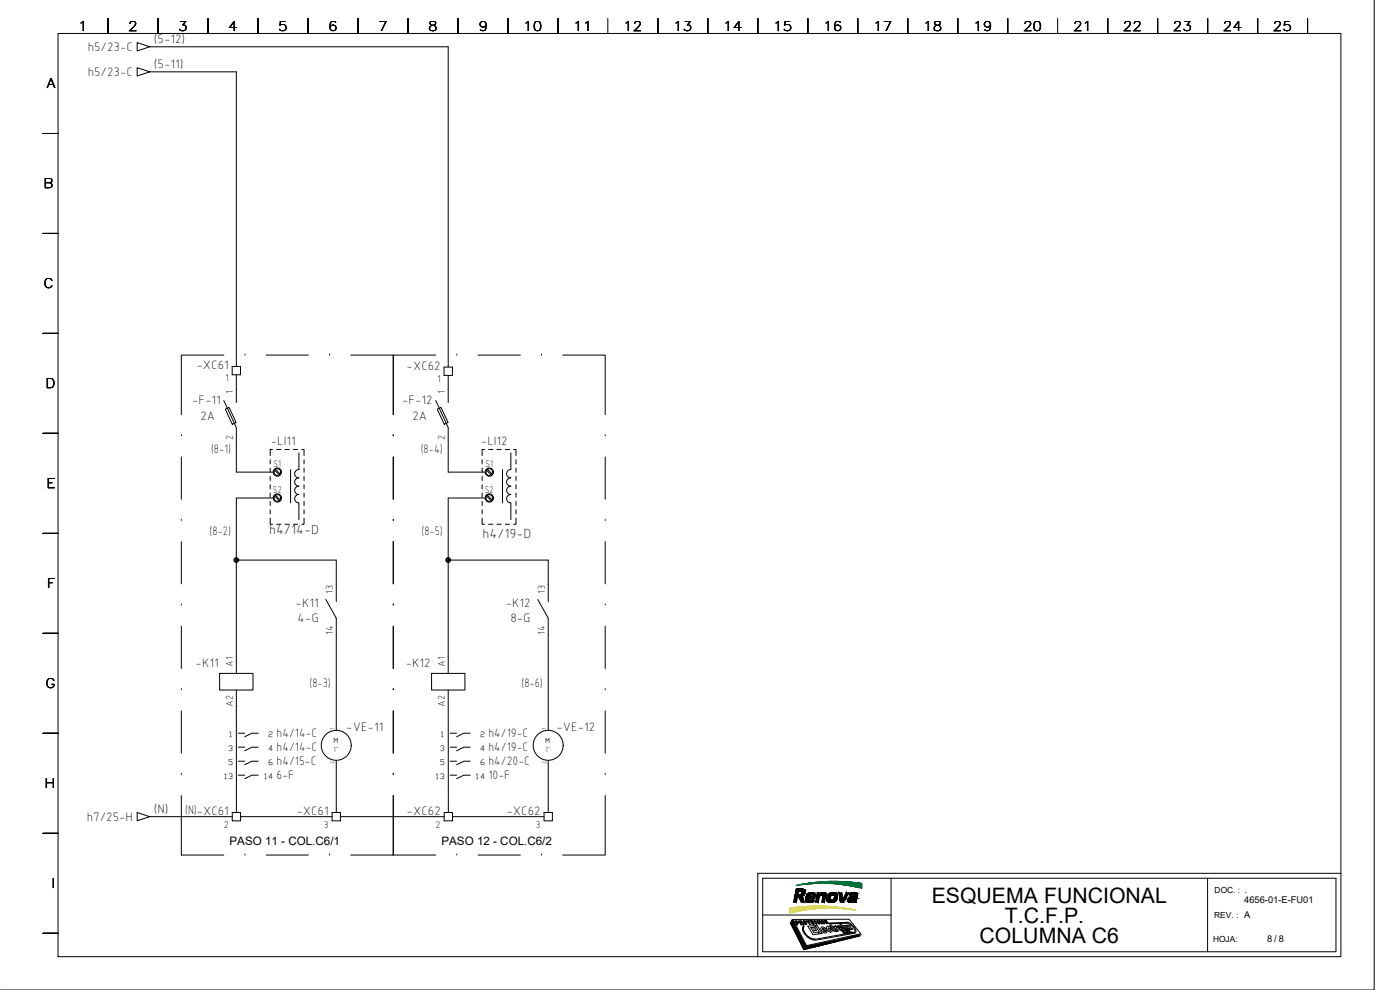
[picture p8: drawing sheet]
<svg xmlns="http://www.w3.org/2000/svg" width="420mm" height="297mm" viewBox="0 0 420 297" stroke-linecap="round" stroke-linejoin="round" font-family="sans-serif">
<g fill="none" stroke="#000" stroke-width=".3">
<path d="M17.4 10h385v277h-385zM32.4 5.6v4.4M41.2 12.8l3.7 1.2-3.7 1.3zM44.9 14h89.6v96.1M47.4 5.6v4.4M62.4 5.6v4.4M77.4 5.6v4.4M92.4 5.6v4.4M107.4 5.6v4.4M122.4 5.6v4.4M137.4 5.6v4.4M152.4 5.6v4.4"/>
<path d="M167.4 5.6v4.4M182.4 5.6v4.4M197.4 5.6v4.4M212.4 5.6v4.4M227.4 5.6v4.4M242.4 5.6v4.4M257.4 5.6v4.4M272.4 5.6v4.4M287.4 5.6v4.4M302.4 5.6v4.4M317.4 5.6v4.4M332.4 5.6v4.4"/>
<path d="M347.4 5.6v4.4M362.4 5.6v4.4M377.4 5.6v4.4M392.4 5.6v4.4M412.4 .1v296.9h-412.2M41.2 20.3l3.7 1.3-3.7 1.2zM44.9 21.6h26v88.3M12.9 40.1h4.5M12.9 70h4.5M12.9 100h4.5M67.2 106.5h-12.8v17.9M69.7 109.9h2.5v2.5h-2.5z"/>
<path d="M70.9 112.4v8.4M73.5 106.5h.1M79.9 106.5h12.7M98.9 106.5h.1M105.3 106.5h12.7v17.9v-17.9h12.8M133.3 110.1h2.5v2.5h-2.5zM134.5 112.6v8.2M137.1 106.5h.1M143.5 106.5h12.7M162.5 106.5h.1M168.9 106.5h12.7v17.9M12.9 130h4.5"/>
<path d="M54.4 130.8h.1M54.4 137.1v12.7M67.2 120.2l3.7 8.1v13.4h11.4M67.6 122.8l1.1-.6 2.2 4.6-1.2 .5zM81.1 138v1.2M81.8 134.9h-.7v1.8M83 134.9h1.3M85.6 134.9h1.2M88.1 134.9h1.2M89.7 135.9v5M90.6 134.9h.6v1.8M91.2 138v1.2"/>
<path d="M118 130.8h.1M118 137.1v12.7M130.8 120.2l3.7 8.1v13.4h11.3M131.2 122.8l1.2-.6 2.1 4.6-1.2 .5zM144.7 138v1.2M145.4 134.9h-.7v1.8M146.6 134.9h1.3M149.1 134.9h1.3M151.7 134.9h1.2M153.3 135.9v5a1.25 1.25 0 0 0-1.3 1.2 1.25 1.25 0 0 0 1.3 1.3 1.26 1.26 0 0 0-1.3 1.2 1.26 1.26 0 0 0 1.3 1.3 1.25 1.25 0 0 0-1.3 1.2 1.25 1.25 0 0 0 1.3 1.3M154.2 134.9h.7v1.8M154.9 138v1.2"/>
<path d="M181.6 130.8h.1M181.6 137.1v12.7M54.4 156.2h.1M81.1 155.5v1.8h.7M81.1 140.4v1.3M81.1 142.9v1.3M81.1 145.4v1.3M81.1 147.9v1.3M81.1 150.4v1.3M81.1 153v1.2M82.3 149.4h-11.4v52.6M82.4 141.1l1.4 1.4"/>
<path d="M82.4 148.9l1.4 1.3M82.7 140.8l1.4 1.4M82.7 148.6l1.4 1.4M83 157.3h1.3M85.6 157.3h1.2M87.2 140.9v10M88.1 157.3h1.2M89.7 140.9a1.25 1.25 0 0 0-1.3 1.2 1.25 1.25 0 0 0 1.3 1.3 1.26 1.26 0 0 0-1.3 1.2 1.26 1.26 0 0 0 1.3 1.3 1.25 1.25 0 0 0-1.3 1.2 1.25 1.25 0 0 0 1.3 1.3M89.7 148.4a1.26 1.26 0 0 0-1.3 1.2 1.26 1.26 0 0 0 1.3 1.3M89.7 150.9v5M91.2 155.5v1.8h-.6M91.2 140.4v1.3"/>
<path d="M91.2 142.9v1.3M91.2 145.4v1.3M91.2 147.9v1.3M91.2 150.4v1.3M91.2 153v1.2M118 156.2h.1M144.7 155.5v1.8h.7M144.7 140.4v1.3M144.7 142.9v1.3M144.7 145.4v1.3M144.7 147.9v1.3M144.7 150.4v1.3"/>
<path d="M144.7 153v1.2M145.8 149.4h-11.3v52.6M146 141.1l1.4 1.4M146 148.9l1.4 1.3M146.3 140.8l1.4 1.4M146.3 148.6l1.4 1.4M146.6 157.3h1.3M149.1 157.3h1.3M150.8 140.9v10M151.7 157.3h1.2M153.3 148.4a1.26 1.26 0 0 0-1.3 1.2 1.26 1.26 0 0 0 1.3 1.3v5M154.9 155.5v1.8h-.7"/>
<path d="M154.9 140.4v1.3M154.9 142.9v1.3M154.9 145.4v1.3M154.9 147.9v1.3M154.9 150.4v1.3M154.9 153v1.2M181.6 156.2h.1M12.9 160h4.5M54.4 162.5v12.7M70.9 168h30v12.5M97.8 179.9l3.1 5.6v33.6M118 162.5v12.7"/>
<path d="M134.5 168h30v12.5M161.4 179.9l3.1 5.6v33.6M181.6 162.5v12.7M12.9 190h4.5M54.4 181.5h.1M54.4 187.9v12.7M118 181.5h.1M118 187.9v12.7M181.6 181.5h.1M181.6 187.9v12.7M54.4 206.9h.1M54.4 213.3v12.7"/>
<path d="M65.9 202h10v5h-10zM70.9 207l.1 36.8M71.5 220h1.9M77.5 220h-1.9l-2.2 1.1M118 206.9h.1M118 213.3v12.7M129.5 202h10v5h-10zM134.5 207l.1 36.8M135.1 220h1.9M141.1 220h-1.9l-2.2 1.1M181.6 206.9h.1M181.6 213.3v12.7"/>
<path d="M12.9 220h4.5M54.4 232.3h.1M54.4 238.7v17.8h12.8M71.5 224.2h1.9M71.5 228.4h1.9M71.5 232.6h1.9M77.5 224.2h-1.9l-2.2 1.1M77.5 228.4h-1.9l-2.2 1.1M77.5 232.6h-1.9l-2.2 1.1M100.9 228.1v15.7M118 232.3h.1M135.1 224.2h1.9"/>
<path d="M135.1 228.4h1.9M135.1 232.6h1.9M141.1 224.2h-1.9l-2.2 1.1M141.1 228.4h-1.9l-2.2 1.1M141.1 232.6h-1.9l-2.2 1M164.5 228.1v15.7M181.6 232.3h.1M181.6 238.7v17.8h-12.7M12.9 250h4.5M41.2 243.8l3.7 1.2-3.7 1.3zM44.9 245h24.8M69.7 243.8h2.5v2.5h-2.5z"/>
<path d="M72.2 245h27.5M73.5 256.5h.1M79.9 256.5h12.7M98.9 256.5h.1M99.7 243.8h2.5v2.5h-2.5zM102.2 245h31.1M105.3 256.5h12.7v-17.8v17.8h12.8M133.3 243.8h2.5v2.5h-2.5zM135.8 245h27.5M137.1 256.5h.1M143.5 256.5h12.7M162.5 256.5h.1"/>
<path d="M163.3 243.8h2.5v2.5h-2.5zM228.9 263.5h172v22.1h-172zM228.9 274.5h38.5M237.7 276l4.1 7.9-.6 .9-3.9-7.8zM238 275.9l16.8-.1 3.5 4.4-16.2 3.5zM238.5 276.3h.7a.42 .42 0 0 1 .4 .2 .42 .42 0 0 1-.1 .5h-.3l.2 .5h-.3zM238.9 276.5h.3l.1 .3h-.2zM240.3 276.4l.1 .1M240.3 276.4h-.3l.2 .4 .3-.1-.1-.2M240.5 277h.2M240.7 277.1l.3 .4h.2l-.2-.4M240.7 276.9l.2 .1"/>
<path d="M240.7 276.9l-.2-.6h-.8l.7 1.2h.2l-.3-.5h.2M241.1 276.3a.79 .79 0 0 1 .8 .3 .79 .79 0 0 1 0 .8l-.6-.4zM241.3 276.5h.1a.45 .45 0 0 1 .4 .2 .45 .45 0 0 1-.1 .5zM241.9 276.3l.7 .3v-.4h.2l.4 1.2h-.3zM242.4 277.9l1.9-.1 .3 .4-1.3 .1 .3 .5 1.2-.1 .2 .5h-1.1l.4 .6 1.2-.1 .4 .5-1.9 .2zM243 276.2h.7l.1 .2h-.4l.2 .3h.3l.2 .1h-.4l.2 .3h.4l.1 .2-.6 .1zM244.7 277.7h.5l1.5 2.4h-.5zM244.8 276.4h-.3l.2 .5 .2 .2 .2-.2M244.9 276.4l-.5-.3a.74 .74 0 0 0 .1 .8 .74 .74 0 0 0 .7 .3v-.3M245.8 276.4l-.4-.3a.69 .69 0 0 0-.1 .8 .69 .69 0 0 0 .6 .4l.2-.1v-.3l-.3 .2-.4-.7h.4M245.9 276.2h.2l.7 1h-.3zM246.5 278.2a1.24 1.24 0 0 1 1.6 .9l-1 .1 .5 .4 .6-.3a.71 .71 0 0 1-.7 .7 .71 .71 0 0 1-.7-.5 .97 .97 0 0 1-.3-1.3z"/>
<path d="M246.6 276.1a.69 .69 0 0 1 .7 .4 .69 .69 0 0 1 0 .7l-.5-.4zM246.8 276.3h.1a.39 .39 0 0 1 .4 .3 .39 .39 0 0 1-.1 .4zM246.9 278.5l.5 .3-.5 .1zM247.4 276.2l.7 .5-.3-.5 .2-.1 .6 1-.8-.5 .4 .5-.2 .1zM248.2 278l.5-.1 .8 .6-.7-.1a.49 .49 0 0 0-.2 .6 .49 .49 0 0 0 .5 .3h.2l-.1-.4h.5a.58 .58 0 0 1-.2 .8 .58 .58 0 0 1-.8-.3l-.3-.2a.87 .87 0 0 1-.2-1.2zM250.6 279.1l.5 .4-.9-.3M250.6 279.1l-.6-1.2-.6-.4-.4 .1 .3 .7h.3l.7 1M250.7 278l-.6-.1 1.1 1.5h.4l-.6-.9 .2-.2M250.7 278l.2-.2 .3 .5M250.7 278h.1M251.2 278.3h.1M251.5 277.8a1.09 1.09 0 0 1 1.3 1.5l-1.1-.6z"/>
<path d="M251.8 278l.7 .4a.31 .31 0 0 1 .1 .5 .31 .31 0 0 1-.5-.2l-.4-.4zM252.1 277.2h.3l1.4 1.9-.3 .1zM252.5 278.5h.1M252.8 279.3h.4l.1 .2h-.3l.4 .1 .3 .6-.4-.1-.2-.2h.3l-.4-.2zM253 279.2h.1M253 277.7h.3l1 1-.7-1 .4-.1 1 1.4-1-.1zM253.7 280l.3 .1zM253.7 279.2a.41 .41 0 0 1 .5 0 .41 .41 0 0 1 .2 .4l.4 .4-.5-.3 .2 .3h-.2zM254.1 277.6h.8l.3 .2v.8l.5-.1 .2 .3-.8 .1-.3-1h-.5zM254.2 279.4l-.1 .2-.2-.3 .3 .1M254.3 276.7l-5.6 .3 .2 .2 5.4-.2a3.3 3.3 0 0 1 2.3 2.6l-11.5 2.1a3.6 3.6 0 0 1-3.9-3.5l.2-.4-.3-.1a3.1 3.1 0 0 0 1.8 3.8 3.2 3.2 0 0 0 2.4 .5l11.2-2a1.11 1.11 0 0 0-.2-1.9l-.8-.8-1.2-.6M254.5 279l1.1 .8-.4 .1z"/>
<path d="M254.7 279.8l.3 .1zM255.5 279.7l.3 .1zM267.4 263.5v22.1M362.4 263.5v22.1M402.4 262h-175v25M12.9 280h4.5M242.1 284l16-3.4-.4 .3-16.2 3.9zM244.5 281.8h.1"/>
<circle cx="83.2" cy="141.6" r="1.24"/>
<circle cx="83.2" cy="149.4" r="1.24"/>
<circle cx="83.2" cy="141.6" r="1.01"/>
<circle cx="83.2" cy="149.4" r="1.01"/>
<circle cx="146.8" cy="141.6" r="1.24"/>
<circle cx="146.8" cy="149.4" r="1.24"/>
<circle cx="146.8" cy="141.6" r="1.01"/>
<circle cx="146.8" cy="149.4" r="1.01"/>
<circle cx="70.9" cy="168" r=".73"/>
<circle cx="70.9" cy="168" r=".46"/>
<circle cx="70.9" cy="168" r=".22"/>
<circle cx="134.5" cy="168" r=".73"/>
<circle cx="134.5" cy="168" r=".46"/>
<circle cx="134.5" cy="168" r=".22"/>
<circle cx="100.9" cy="223.6" r="4.5"/>
<circle cx="164.5" cy="223.6" r="4.5"/>
</g>
<g fill="#000" stroke="#000" stroke-width=".3">
<path d="M237.7 276l.5 1h-.9zM240 268.5h1.2zM240.5 267.5h1.2zM242.2 268.5h.9zM242.5 268.3h2zM242.8 270.8h.3zM243.9 270h.2zM248.4 270.4h2.2zM254.9 270.7h.6zM255.1 268.6h.2zM255.6 267.9h1.3zM255.7 269h1.6z"/>
<path d="M240.8 284h.9l-.5 .8zM242.1 284l-.6 .8zM242.1 284h2.7l-3.2 .8zM256.5 280.9l1.6-.3-.4 .3z"/>
<path d="M237.3 277l4.5 6.9-3.6-6.9zM237.3 277l4.5 6.9h-1.1z"/>
<path d="M238.6 268.5h2.6zM238.6 268.5h2.6z"/>
<path d="M238.5 269.2l.5 1.5 .4-1.5zM238.5 269.2l.5 1.5h-.9z"/>
<path d="M238.9 267.4l.6 1.1 .3-1.1zM238.9 267.4l.6 1.1h-.9z"/>
<path d="M238.5 268.9h2zM238.5 268.9h2z"/>
<path d="M238.5 268.9l2.1 .1zM238.5 268.9l2.1 .1z"/>
<path d="M239 266.7h1.6zM239 266.7h1.6z"/>
<path d="M239 266.7h1.7zM239 266.7h1.7z"/>
<path d="M238.5 269h2.1zM238.5 269h2.1z"/>
<path d="M238.5 268.9h2.1zM238.5 268.9h2z"/>
<path d="M238.5 269l2.2 .1zM238.5 269l2.2 .1z"/>
<path d="M238.5 269.1l2.3 .1zM238.5 269.1l2.3 .1z"/>
<path d="M239 266.7l1.9 .1zM239 266.7l1.9 .1z"/>
<path d="M238.5 268.8h2.3zM238.5 268.8l2.1 .1z"/>
<path d="M238.5 269.2h2.3zM238.5 269.2h2.3z"/>
<path d="M239.6 269.2h1.2zM239.6 269.2h1.2z"/>
<path d="M239.7 269.2h1.1zM239.7 269.2h1.1z"/>
<path d="M239.8 269.2l1 .1zM239.8 269.2l1 .1z"/>
<path d="M239.8 269.3h1.1zM239.8 269.3h1.1z"/>
<path d="M239.9 269.3h1zM239.9 269.3h1z"/>
<path d="M239.9 269.3l1 .1zM239.9 269.3l1 .1z"/>
<path d="M239.9 269.4l1 .1zM239.9 269.4l1 .1z"/>
<path d="M239 266.8h2zM239 266.8h2z"/>
<path d="M238.6 268.8h2.3zM238.6 268.8h2.2z"/>
<path d="M239.9 269.5h1zM239.9 269.5h1z"/>
<path d="M239.9 269.5h1.1zM239.9 269.5h1.1z"/>
<path d="M240 269.5l1 .1zM240 269.5l1 .1z"/>
<path d="M240 269.6l1 .1zM240 269.6l1 .1z"/>
<path d="M238.6 268.7h2.4zM238.6 268.7l2.3 .1z"/>
<path d="M239 266.8h2.1zM239 266.8h2.1z"/>
<path d="M240 269.7l1.4 1-.4-1zM240 269.7l1.4 1h-1z"/>
<path d="M238.6 268.6h2.5zM238.6 268.6l2.4 .1z"/>
<path d="M239 266.8l2.2 .1zM239 266.8l2.2 .1z"/>
<path d="M239 266.9h2.3zM239 266.9h2.3z"/>
<path d="M238.6 268.5h2.6zM238.6 268.5l2.5 .1z"/>
<path d="M240.2 268.5h1.1zM240 268.5h1.2zM239.9 268.5h1.3z"/>
<path d="M240.2 268.4h1.1zM240.2 268.5h1.1z"/>
<path d="M240.3 268.4h1zM240.2 268.4h1.1z"/>
<path d="M239 266.9l2.4 .1zM239 266.9l2.4 .1z"/>
<path d="M240.4 268.3h1zM240.3 268.4h1z"/>
<path d="M240.4 268.3h1zM240.4 268.3h1z"/>
<path d="M239 267h2.5zM239 267h2.5z"/>
<path d="M240.5 268.3h.9zM240.4 268.3h1z"/>
<path d="M240.5 268.2h1zM240.5 268.2l.9 .1z"/>
<path d="M239 267l2.6 .1zM239 267l2.6 .1z"/>
<path d="M240.6 268.1h.9zM240.6 268.1l.9 .1z"/>
<path d="M240.6 268.1h.9zM240.6 268.1h.9z"/>
<path d="M239 267.1l2.6 .1zM239 267.1l2.6 .1z"/>
<path d="M240.6 268h1zM240.6 268l.9 .1z"/>
<path d="M238.9 267.2l2.7 .1zM238.9 267.2l2.7 .1z"/>
<path d="M240.7 267.9l.9 .1zM240.7 267.9l.9 .1z"/>
<path d="M240.7 268h.9zM240.7 268h.9z"/>
<path d="M238.9 267.3l2.8 .1zM238.9 267.3l2.8 .1z"/>
<path d="M240.7 267.8h.9zM240.7 267.8l.9 .1z"/>
<path d="M238.9 267.4h2.8zM238.9 267.4h2.8z"/>
<path d="M240.2 267.4h1.5zM240.2 267.4h1.5z"/>
<path d="M240.3 267.4h1.4zM240.3 267.4h1.4z"/>
<path d="M240.4 267.4l1.3 .1zM240.4 267.4l1.3 .1zM240.5 267.5h1.2z"/>
<path d="M240.5 267.5h1.2zM240.5 267.5h1.2z"/>
<path d="M240.6 267.5l1.1 .1zM240.6 267.5l1.1 .1z"/>
<path d="M240.6 267.6h1.1zM240.6 267.6h1.1z"/>
<path d="M240.6 267.6l1.1 .1zM240.6 267.6l1.1 .1z"/>
<path d="M240.7 267.7h1zM240.7 267.7h1z"/>
<path d="M240.7 267.7h1zM240.7 267.7l.9 .1zM240.7 267.8h.9zM240.7 267.8h.9zM240.7 267.8h.9zM240.7 267.8h.9z"/>
<path d="M241.8 269.6h.8zM241.8 269.6h.8z"/>
<path d="M241.8 269.6l.8 .1zM241.8 269.6l.8 .1z"/>
<path d="M241.8 269.7l.8 .1zM241.8 269.7l.8 .1z"/>
<path d="M241.8 269.8l.9 .1zM241.8 269.8l.9 .1zM241.8 269.9h.9zM241.8 269.9h.9z"/>
<path d="M241.8 269.5h.9zM241.8 269.5l.8 .1z"/>
<path d="M241.8 269.9h.9zM241.8 269.9h.9z"/>
<path d="M241.8 269.9l.9 .1zM241.8 269.9l.9 .1z"/>
<path d="M241.8 270h1zM241.8 270h1z"/>
<path d="M241.8 270l1.1 .1zM241.8 270l1.1 .1z"/>
<path d="M242.8 270.8h.3zM242.8 270.8h.3z"/>
<path d="M242 268.9h.8zM242 268.9l.8 .1z"/>
<path d="M242 268.8h.9zM242 268.8l.8 .1zM242 268.9h.8zM242 268.9h.8z"/>
<path d="M241.8 270.1h1.1zM241.8 270.1h1.1z"/>
<path d="M241.8 270.1h1.2zM241.8 270.1h1.2z"/>
<path d="M242.1 268.7h.9zM242.1 268.7h.9z"/>
<path d="M242.1 268.7h.9zM242.1 268.7l.8 .1zM242 268.8h.9zM242 268.8h.9z"/>
<path d="M241.8 270.1h1.3zM241.8 270.1h1.3z"/>
<path d="M242.2 268.6h.9zM242.2 268.6l.8 .1z"/>
<path d="M242.2 268.5h.9zM242.2 268.5l.9 .1z"/>
<path d="M241.8 270.1l1.4 .1zM241.8 270.1l1.4 .1z"/>
<path d="M242.3 268.5h.9zM242.3 268.5h.8zM242.2 268.5h.9z"/>
<path d="M242.3 268.4h.9zM242.3 268.4l.9 .1z"/>
<path d="M242.7 270.7h.5zM242.7 270.7l.4 .1z"/>
<path d="M242.7 270.7h.6zM242.7 270.7h.5z"/>
<path d="M242.3 268.4h1zM242.3 268.4h.9z"/>
<path d="M242.6 270.7h.8zM242.6 270.7h.7z"/>
<path d="M242.3 268.4h1.1zM242.3 268.4h1.2z"/>
<path d="M242.3 268.4h1.1zM242.3 268.4h1z"/>
<path d="M242.5 270.7h1zM242.5 270.7h.9z"/>
<path d="M242.5 270.7h1zM242.5 270.7h1z"/>
<path d="M243.5 267.8h.2zM243.5 267.8h.2z"/>
<path d="M242.4 270.7h1.2zM242.4 270.7h1.2z"/>
<path d="M242.4 270.7h1.2zM242.4 270.7h1.1z"/>
<path d="M243.7 268.5h.9zM243.7 268.5h.9z"/>
<path d="M243.5 267.8h.3zM243.4 267.8h.4z"/>
<path d="M242.3 270.6h1.5zM242.3 270.6l1.3 .1z"/>
<path d="M243.4 267.8h.5zM243.3 267.8h.6z"/>
<path d="M243.3 267.8l.6 .1zM243.2 267.9h.7z"/>
<path d="M242.2 270.6h1.7zM242.2 270.6h1.6zM242.3 270.6h1.5zM242.3 270.6h1.5z"/>
<path d="M242.2 270.6h1.7zM242.2 270.6h1.7z"/>
<path d="M243.2 267.9h.8zM243.2 267.9h.8z"/>
<path d="M243.2 267.9h.9zM243.1 267.9h1z"/>
<path d="M242.1 270.5l1.9 .1zM242.1 270.5l1.9 .1z"/>
<path d="M242.1 270.6h1.9zM242.1 270.6h1.8z"/>
<path d="M242 270.5h2zM242 270.5h2z"/>
<path d="M242 270.4h2.1zM242 270.4l2 .1z"/>
<path d="M243.1 267.9h1zM243.1 267.9h1z"/>
<path d="M241.9 270.3h2.2zM241.9 270.3l2.2 .1z"/>
<path d="M243.6 270.1h.5zM243.4 270.1h.7z"/>
<path d="M243.4 270.1l.7 .1zM243.3 270.2h.8z"/>
<path d="M241.8 270.2h2.3zM241.8 270.2h2.3z"/>
<path d="M241.9 270.2h2.2zM241.9 270.2l2.2 .1z"/>
<path d="M243.1 267.9h1.1zM243 267.9h1.2z"/>
<path d="M243.8 270.1h.3zM243.7 270.1h.4z"/>
<path d="M243.7 270.1h.4zM243.6 270.1h.5z"/>
<path d="M243.9 270h.2zM243.8 270.1h.3z"/>
<path d="M243 267.9h1.2zM242.9 267.9h1.3z"/>
<path d="M242.9 267.9l1.4 .1zM242.9 268h1.4z"/>
<path d="M242.9 268h1.4zM242.8 268h1.5z"/>
<path d="M242.8 268h1.5zM242.7 268h1.6z"/>
<path d="M242.7 268l1.7 .1zM242.7 268.1h1.7z"/>
<path d="M242.7 268.1h1.7zM242.6 268.1h1.8z"/>
<path d="M242.6 268.1h1.9zM242.6 268.1h1.9z"/>
<path d="M242.6 268.1l1.9 .1zM242.6 268.1l1.9 .1z"/>
<path d="M242.5 268.2h2zM242.5 268.2h2z"/>
<path d="M242.5 268.2l2 .1zM242.5 268.2l2 .1zM242.4 268.3h2.1z"/>
<path d="M241.8 269.5h2.7zM241.8 269.5h2.7z"/>
<path d="M242.4 268.3h2.2zM242.4 268.3h2.2z"/>
<path d="M241.8 269.3h2.7zM241.8 269.3l2.7 .2z"/>
<path d="M242.4 268.3l2.2 .1zM242.4 268.3l2.2 .1z"/>
<path d="M242.3 268.4h2.3zM242.3 268.4h2.3z"/>
<path d="M241.9 269.2h2.7zM241.9 269.2l2.6 .1h-2.7z"/>
<path d="M243.5 268.4h1.1zM243.5 268.4h1.1z"/>
<path d="M243.5 268.4h1.1zM243.5 268.4h1.1z"/>
<path d="M243.6 268.4l1 .1zM243.6 268.4l1 .1z"/>
<path d="M241.9 269.1l2.7 .1zM241.9 269.1l2.7 .1z"/>
<path d="M241.9 269.2h2.7zM241.9 269.2h2.7z"/>
<path d="M243.7 268.5h.9zM243.7 268.5h.9z"/>
<path d="M243.8 268.5l.8 .1zM243.8 268.5l.8 .1z"/>
<path d="M243.8 269h.8zM243.8 269h.8z"/>
<path d="M241.9 269h2.7zM241.9 269h2.7z"/>
<path d="M241.9 269h2.7zM241.9 269l2.7 .1z"/>
<path d="M243.8 268.6h.8zM243.8 268.6h.8z"/>
<path d="M243.8 268.6l.8 .1zM243.8 268.6l.8 .1zM243.8 268.7h.8zM243.8 268.7h.8z"/>
<path d="M243.8 268.7l.8 .1zM243.8 268.7l.8 .1zM243.8 268.8h.8zM243.8 268.8h.8z"/>
<path d="M243.8 268.8h.8zM243.8 268.8l.8 .2z"/>
<path d="M245.1 269.1l.5 1.6 .4-1.6zM245.1 269.1l.5 1.6h-.9z"/>
<path d="M245.1 269h.9zM245.1 269l.9 .1z"/>
<path d="M245.1 268.9h.9zM245.1 268.9l.9 .1z"/>
<path d="M245.2 268.7h.9zM245.2 268.7l.8 .2z"/>
<path d="M245.2 268.7h1zM245.2 268.7h.9z"/>
<path d="M245.4 267.9l.7 .4 .1-.4zM245.4 267.9l.7 .4h-.8z"/>
<path d="M245.2 268.6h1zM245.2 268.6l1 .1z"/>
<path d="M245.2 268.5h1.2zM245.2 268.5l1 .1z"/>
<path d="M245.2 268.5h1.3zM245.2 268.5h1.2z"/>
<path d="M245.2 268.5h1.4zM245.2 268.5h1.3z"/>
<path d="M247.1 267.8h.2zM247.1 267.8h.2z"/>
<path d="M247.1 267.8h.3zM247 267.8h.4z"/>
<path d="M247 267.8h.4zM246.9 267.8h.5z"/>
<path d="M246.9 267.8l.6 .1zM246.8 267.9h.7z"/>
<path d="M246.8 267.9h.7zM246.8 267.9h.7z"/>
<path d="M246.8 267.9h.8zM246.7 267.9h.9z"/>
<path d="M246.7 267.9h1zM246.6 267.9h1.1z"/>
<path d="M246.6 267.9l1.1 .1zM246.6 267.9l1.1 .1z"/>
<path d="M246.6 268h1.1zM246.5 268h1.2z"/>
<path d="M246.5 268h1.3zM246.5 268h1.3z"/>
<path d="M246.5 268l1.3 .1zM246.4 268.1h1.4z"/>
<path d="M246.4 268.1h1.4zM246.3 268.1h1.5z"/>
<path d="M246.3 268.1l1.5 .1zM246.3 268.1l1.5 .1z"/>
<path d="M246.9 269.1l.5 1.6 .4-1.6zM246.9 269.1l.5 1.6h-.8z"/>
<path d="M246.3 268.2h1.5zM246.3 268.2h1.5z"/>
<path d="M246.2 268.2l1.7 .1zM246.2 268.2l1.7 .1z"/>
<path d="M247 268.9l.8 .1zM247 268.9l.8 .1z"/>
<path d="M247 269h.8zM247 269l.8 .1z"/>
<path d="M246.2 268.3h1.7zM246.1 268.3h1.8z"/>
<path d="M247 268.8h.9zM247 268.8h.9z"/>
<path d="M247 268.8h.9zM247 268.8l.8 .1z"/>
<path d="M245.3 268.3l2.6 .1zM245.3 268.3l2.6 .1z"/>
<path d="M245.2 268.4l2.7 .1zM245.2 268.4l2.7 .1z"/>
<path d="M246.6 268.5h1.3zM246.6 268.5h1.3z"/>
<path d="M246.7 268.5h1.2zM246.7 268.5h1.2z"/>
<path d="M246.8 268.5h1.1zM246.8 268.5h1.1z"/>
<path d="M246.8 268.5h1.1zM246.8 268.5h1.1z"/>
<path d="M246.9 268.5l1 .1zM246.9 268.5l1 .1z"/>
<path d="M246.9 268.6h1zM246.9 268.6h1z"/>
<path d="M246.9 268.6l1 .1zM246.9 268.6l1 .1z"/>
<path d="M247 268.7h.9zM247 268.7l.9 .1z"/>
<path d="M248.2 269.6l.9 .1zM248.2 269.6l.9 .1z"/>
<path d="M248.2 269.7h.9zM248.2 269.7h.9z"/>
<path d="M248.2 269.4l.9 .1zM248.2 269.4l.9 .1z"/>
<path d="M248.2 269.5h.9zM248.2 269.5l.9 .1zM248.2 269.6h.9zM248.2 269.6h.9z"/>
<path d="M248.2 269.7l.9 .1zM248.2 269.7l.9 .1z"/>
<path d="M248.2 269.8l.9 .1zM248.2 269.8l.9 .1z"/>
<path d="M248.2 269.3h.9zM248.2 269.3h.9z"/>
<path d="M248.2 269.3h.9zM248.2 269.3l.9 .1z"/>
<path d="M248.2 269.9h1zM248.2 269.9h1z"/>
<path d="M248.2 269.9l1 .1zM248.2 269.9l1 .1zM248.2 270h1zM248.2 270h1z"/>
<path d="M248.3 269.1h.9zM248.3 269.1l.8 .2h-.9zM248.2 269.3h.9zM248.2 269.3h.9z"/>
<path d="M248.3 269h.9zM248.3 269l.9 .1z"/>
<path d="M248.2 270h1.1zM248.2 270h1.1z"/>
<path d="M248.4 268.9h.9zM248.4 268.9h.9z"/>
<path d="M248.4 268.9h.9zM248.4 268.9l.8 .1zM248.3 269h.9zM248.3 269h.9z"/>
<path d="M248.2 270l1.2 .1zM248.2 270l1.2 .1z"/>
<path d="M248.4 268.8h1zM248.4 268.8l.9 .1z"/>
<path d="M248.5 268.8h.9zM248.5 268.8h.9z"/>
<path d="M248.2 270.1h1.2zM248.2 270.1h1.2z"/>
<path d="M248.2 270.1h1.3zM248.2 270.1h1.3z"/>
<path d="M248.5 268.7h.9zM248.5 268.7l.9 .1z"/>
<path d="M248.5 268.7h1zM248.5 268.7h.9z"/>
<path d="M248.2 270.1h1.4zM248.2 270.1h1.4z"/>
<path d="M248.5 268.6h1zM248.5 268.6l1 .1z"/>
<path d="M249.3 270.8h.3zM249.3 270.8h.2z"/>
<path d="M248.6 268.6h1zM248.6 268.6h.9z"/>
<path d="M249.2 270.7h.4zM249.2 270.7l.4 .1z"/>
<path d="M248.6 268.5h1.1zM248.6 268.6h1z"/>
<path d="M249.1 270.7h.6zM249.1 270.7h.5z"/>
<path d="M249.1 270.7h.7zM249.1 270.7h.6z"/>
<path d="M248.6 268.5h1.2zM248.6 268.5h1.1zM248.6 268.5h1.1zM248.6 268.5h1.1z"/>
<path d="M249 270.7h.9zM249 270.7h.8z"/>
<path d="M248.9 270.7h1zM248.9 270.7h1z"/>
<path d="M248.6 268.5h1.4zM248.6 268.5h1.2z"/>
<path d="M248.9 270.7h1.1zM248.9 270.7h1z"/>
<path d="M248.8 270.7h1.3zM248.8 270.7h1.2z"/>
<path d="M248.8 270.6h1.3zM248.8 270.6l1.3 .1z"/>
<path d="M250.1 267.8h.2zM250 267.8h.3z"/>
<path d="M248.7 270.6h1.5zM248.7 270.6h1.4z"/>
<path d="M248.7 270.6h1.6zM248.7 270.6h1.5z"/>
<path d="M250 267.8h.3zM249.9 267.8h.4z"/>
<path d="M248.6 270.6h1.7zM248.6 270.6h1.7z"/>
<path d="M249.9 267.8h.5zM249.9 267.8h.5z"/>
<path d="M248.6 270.5h1.8zM248.6 270.5l1.7 .1z"/>
<path d="M249.9 267.8h.6zM249.8 267.8h.7z"/>
<path d="M248.5 270.5h1.9zM248.5 270.5h1.9z"/>
<path d="M249.8 267.8l.7 .1zM249.7 267.9h.8z"/>
<path d="M248.5 270.5h2zM248.5 270.5h1.9z"/>
<path d="M248.5 270.4h2zM248.5 270.4l2 .1z"/>
<path d="M249.7 267.9h.9zM249.6 267.9h1z"/>
<path d="M249.6 267.9h1.1zM249.6 267.9h1.1z"/>
<path d="M248.4 270.4h2.2zM248.4 270.4h2.1z"/>
<path d="M248.4 270.4h2.2zM248.4 270.4h2.2z"/>
<path d="M249.6 267.9h1.1zM249.5 267.9h1.2z"/>
<path d="M248.4 270.3h2.3zM248.4 270.3l2.2 .1zM248.4 270.4h2.2z"/>
<path d="M249.5 267.9h1.3zM249.4 267.9h1.4z"/>
<path d="M248.3 270.3h2.4zM248.3 270.3h2.4z"/>
<path d="M249.4 267.9h1.4zM249.4 267.9h1.4z"/>
<path d="M248.3 270.2h2.5zM248.3 270.2l2.4 .1z"/>
<path d="M249.4 267.9l1.5 .1zM249.3 268h1.6z"/>
<path d="M248.3 270.2h2.5zM248.3 270.2h2.5z"/>
<path d="M249.3 268h1.6zM249.3 268h1.6z"/>
<path d="M248.3 270.1h2.6zM248.3 270.1l2.5 .1z"/>
<path d="M249.3 268h1.7zM249.2 268h1.8z"/>
<path d="M249.7 270.1h1.2zM249.6 270.1h1.3z"/>
<path d="M248.3 270.1h2.6zM248.3 270.1h2.6z"/>
<path d="M249.8 270.1h1.1zM249.7 270.1h1.2z"/>
<path d="M249.2 268h1.8zM249.2 268h1.8z"/>
<path d="M249.9 270h1.1zM249.8 270.1h1.1z"/>
<path d="M249.2 268l1.9 .1zM249.1 268.1h2z"/>
<path d="M250 270h1zM249.9 270h1.1zM249.9 270h1.1zM249.9 270h1.1z"/>
<path d="M250.1 269.9h.9zM250.1 269.9l.9 .1z"/>
<path d="M249.1 268.1h2zM249 268.1h2.1z"/>
<path d="M250.1 269.9h1zM250.1 269.9h.9z"/>
<path d="M249 268.1l2.1 .1zM248.9 268.2h2.2z"/>
<path d="M250.2 269.8h.9zM250.2 269.8l.9 .1z"/>
<path d="M248.9 268.2h2.3zM248.9 268.2h2.3z"/>
<path d="M248.9 268.2h2.3zM248.9 268.2h2.3z"/>
<path d="M250.3 269.7h.9zM250.3 269.7h.9z"/>
<path d="M250.3 269.7h.9zM250.3 269.7l.8 .1zM250.2 269.8h.9zM250.2 269.8h.9z"/>
<path d="M248.9 268.2l2.3 .1zM248.9 268.2l2.3 .1z"/>
<path d="M248.8 268.3h2.4zM248.8 268.3h2.4z"/>
<path d="M248.8 268.3l2.5 .1zM248.7 268.4h2.6z"/>
<path d="M250.3 269.5l.9 .1zM250.3 269.5l.9 .1z"/>
<path d="M250.3 269.6h.9zM250.3 269.6l.9 .1z"/>
<path d="M248.7 268.4h2.6zM248.7 268.4h2.6z"/>
<path d="M248.7 268.4l2.6 .1zM248.7 268.4l2.6 .1z"/>
<path d="M250.4 269.4h.9zM250.4 269.4h.9z"/>
<path d="M250.4 269.4h.9zM250.4 269.4l.8 .1z"/>
<path d="M250 268.5h1.3zM250 268.5h1.3z"/>
<path d="M250.1 268.5h1.2zM250.1 268.5h1.2z"/>
<path d="M250.2 268.5h1.1zM250.2 268.5h1.1z"/>
<path d="M250.3 268.5l1 .1zM250.3 268.5l1 .1z"/>
<path d="M250.4 269.2l.9 .1zM250.4 269.2l.9 .1z"/>
<path d="M250.4 269.3h.9zM250.4 269.3l.9 .1z"/>
<path d="M250.3 268.6h1zM250.3 268.6h1z"/>
<path d="M250.4 268.6l1 .1zM250.4 268.6l1 .1z"/>
<path d="M250.4 269.1h.9zM250.4 269.1h.9z"/>
<path d="M250.4 269.1h.9zM250.4 269.1l.9 .1z"/>
<path d="M250.4 268.7h1zM250.4 268.7h1z"/>
<path d="M250.4 268.7h1zM250.4 268.7h1z"/>
<path d="M250.4 268.7l1 .1zM250.4 268.7l1 .1zM250.5 268.8h.9zM250.5 268.8h.9z"/>
<path d="M250.5 268.8l.9 .2zM250.5 268.8l.9 .2zM250.5 269h.9zM250.5 269h.9z"/>
<path d="M250.5 269h.9zM250.5 269l.8 .1z"/>
<path d="M251.8 267.9l1 1.7-.1-1.7zM251.8 267.9l1 1.7h-.8z"/>
<path d="M252.1 270l.7 .1zM252.1 270l.7 .1z"/>
<path d="M252 269.6l.8 .2zM252 269.6l.8 .2z"/>
<path d="M252 269.8l.8 .1zM252 269.8l.8 .1z"/>
<path d="M252.1 269.9h.7zM252.1 269.9l.7 .1z"/>
<path d="M252.1 270.1l1.1 .6 .3-.6zM252.1 270.1l1.1 .6h-1z"/>
<path d="M252.9 270h.7zM252.9 270l.6 .1z"/>
<path d="M252.9 269.9h.7zM252.9 269.9l.7 .1z"/>
<path d="M253 269.7h.7zM253 269.7l.6 .2h-.7z"/>
<path d="M253 269.6h.8zM253 269.6l.7 .1z"/>
<path d="M253.9 267.9l-.1 1.7 1-1.7zM253.9 267.9l-.1 1.7h-.8z"/>
<path d="M254.9 270.7l.4 .1zM255.1 270.8h.2z"/>
<path d="M254.6 269.8h.7zM254.6 269.8h.7z"/>
<path d="M254.5 269.8l.8 .1zM254.5 269.8l.8 .1z"/>
<path d="M254.5 269.9h.8zM254.5 269.9h.8zM254.5 269.9h.8zM254.5 269.9h.8z"/>
<path d="M254.5 269.9l.9 .2zM254.5 269.9l.9 .2zM254.5 270.1h.9zM254.5 270.1h.9z"/>
<path d="M254.5 270.1h.9zM254.5 270.1h.9z"/>
<path d="M254.6 269.7h.8zM254.6 269.7l.7 .1zM254.6 269.8h.7zM254.6 269.8h.7z"/>
<path d="M255.1 268.5h.3zM255.1 268.5l.2 .1z"/>
<path d="M254.5 270.1h1zM254.5 270.1h1z"/>
<path d="M254.6 269.6h.9zM254.6 269.6l.8 .1zM254.6 269.7h.8zM254.6 269.7h.8z"/>
<path d="M254.5 270.1l1.1 .1zM254.5 270.1l1.1 .1z"/>
<path d="M254.7 269.6h.8zM254.7 269.6h.8z"/>
<path d="M255.1 268.5h.5zM255.1 268.5h.3z"/>
<path d="M254.7 269.5h.9zM254.7 269.5l.8 .1z"/>
<path d="M254.8 270.7h.8zM254.8 270.7h.7zM254.9 270.7h.6zM254.9 270.7h.6z"/>
<path d="M254.8 270.7h.8zM254.8 270.7h.8z"/>
<path d="M254.5 270.2h1.2zM254.5 270.2h1.2z"/>
<path d="M254.7 269.5h1zM254.7 269.5h1z"/>
<path d="M254.7 269.5h1zM254.7 269.5h.9z"/>
<path d="M255.1 268.4h.6zM255.1 268.4l.5 .1z"/>
<path d="M254.7 270.6h1zM254.7 270.6l.9 .1z"/>
<path d="M254.7 270.6h1zM254.7 270.6h1z"/>
<path d="M254.7 270.6h1.1zM254.7 270.6h1z"/>
<path d="M255.1 268.4h.7zM255.1 268.4h.6z"/>
<path d="M254.7 269.4h1.1zM254.7 269.4l1 .1z"/>
<path d="M254.6 270.6h1.2zM254.6 270.6h1.2z"/>
<path d="M254.6 270.5h1.3zM254.6 270.5l1.2 .1z"/>
<path d="M254.6 270.5h1.3zM254.6 270.5h1.3z"/>
<path d="M255.1 268.4h.9zM255.1 268.4h1z"/>
<path d="M255.1 268.4h.9zM255.1 268.4h.7z"/>
<path d="M254.6 270.4h1.4zM254.6 270.4l1.3 .1z"/>
<path d="M254.5 270.4h1.6zM254.5 270.4h1.5z"/>
<path d="M254.5 270.3h1.6zM254.5 270.3l1.6 .1z"/>
<path d="M254.5 270.3h1.6zM254.5 270.3h1.6z"/>
<path d="M256.3 267.8h.2zM256.2 267.8h.3z"/>
<path d="M254.8 269.4h1.5zM254.8 269.4h1z"/>
<path d="M254.8 269.4h1.6zM254.8 269.4h1.5z"/>
<path d="M256.2 267.8h.3zM256.2 267.8h.3z"/>
<path d="M256.2 267.8h.4zM256.1 267.8h.5z"/>
<path d="M256.1 267.8h.5zM256.1 267.8h.5z"/>
<path d="M256.1 267.8l.6 .1zM255.9 267.9h.8z"/>
<path d="M255.9 267.9h.9zM255.9 267.9h.9z"/>
<path d="M255.9 267.9h.9zM255.8 267.9h1z"/>
<path d="M255.8 267.9h1.1zM255.8 267.9h1.1z"/>
<path d="M255.8 267.9h1.1zM255.6 267.9h1.3zM255.6 267.9h1.3z"/>
<path d="M255.6 267.9l1.4 .1zM255.5 268h1.5z"/>
<path d="M256.2 270.3l.7 .4 .1-.4zM256.2 270.3l.7 .4h-.8z"/>
<path d="M255.5 268h1.5zM255.4 268h1.6z"/>
<path d="M254.5 270.2h2.5zM254.5 270.2h2.5z"/>
<path d="M254.5 270.2h2.5zM254.5 270.2l2.5 .1z"/>
<path d="M255.4 268h1.7zM255.3 268h1.8z"/>
<path d="M255.9 270.1h1.1zM255.8 270.1h1.2z"/>
<path d="M255.8 270.1h1.2zM255.7 270.2h1.3z"/>
<path d="M256.1 270h.9zM256 270h1z"/>
<path d="M256 270h1zM255.9 270.1h1.1z"/>
<path d="M255.3 268h1.8zM255.3 268h1.8z"/>
<path d="M256.2 269.9h.9zM256.2 269.9l.8 .1z"/>
<path d="M255.3 268h1.8zM255.2 268h1.9z"/>
<path d="M256.3 269.8h.8zM256.3 269.8l.8 .1h-.9z"/>
<path d="M255.2 268l2 .1zM255.2 268l2 .1z"/>
<path d="M256.3 269.6h.8zM256.3 269.6l.8 .2z"/>
<path d="M256.3 269.5h.9zM256.3 269.5l.8 .1z"/>
<path d="M255.2 268.1l2 .1zM255.2 268.1l2 .1z"/>
<path d="M256.4 269.4l.8 .1v-.1zM256.4 269.4l.8 .1h-.9z"/>
<path d="M255.2 268.2l2.1 .1zM255.2 268.2l2.1 .1z"/>
<path d="M254.9 269.3h2.3zM254.8 269.4h2.4z"/>
<path d="M255.1 269.1l2.1 .1zM255 269.2h2.2z"/>
<path d="M255 269.2h2.2zM255 269.2l2.2 .1z"/>
<path d="M255.2 268.3l2.1 .1zM255.2 268.3l2.1 .1z"/>
<path d="M255.2 269.1h2.1zM255.1 269.1h2.1z"/>
<path d="M255.7 269h1.6zM255.7 269h1.6zM255.6 269h1.7z"/>
<path d="M255.6 269h1.7zM255.5 269h1.8z"/>
<path d="M255.5 269h1.8zM255.5 269h1.8z"/>
<path d="M255.5 269h1.8zM255.3 269h2z"/>
<path d="M255.3 269h2zM255.2 269.1h2.1z"/>
<path d="M255.1 268.4h2.2zM255.1 268.4h2.2z"/>
<path d="M256.1 268.4h1.2zM256.1 268.4h1.2z"/>
<path d="M256.2 268.4h1.1zM256.2 268.4h1.1z"/>
<path d="M256.5 268.9h.8zM255.7 269h1.6z"/>
<path d="M256.3 268.4h1zM256.3 268.4h1z"/>
<path d="M256.4 268.4l.9 .1zM256.4 268.4l.9 .1z"/>
<path d="M256.4 268.5h.9zM256.4 268.5h.9z"/>
<path d="M256.5 268.5l.8 .1zM256.5 268.5l.8 .1z"/>
<path d="M256.5 268.6h.8zM256.5 268.6h.8z"/>
<path d="M256.5 268.6l.8 .1zM256.5 268.6l.8 .1z"/>
<path d="M256.5 268.7h.8zM256.5 268.7h.8z"/>
<path d="M256.5 268.7l.8 .1zM256.5 268.7l.8 .1z"/>
<path d="M256.5 268.8h.8zM256.5 268.8l.8 .1z"/>
<path d="M240.7 283.9h1.1zM240.7 283.9l1 .1z"/>
<path d="M244.8 284l12.9-3.1h-1.2zM242.1 284l14.4-3.1-11.7 3.1z"/>
</g>
<g fill="#f0e400" stroke="#f0e400" stroke-width=".3">
<path d="M244 271.9h3z"/>
<path d="M254.9 272.8h.6z"/>
<path d="M237.1 273.1h3.9l-1.9 .4z"/>
<path d="M244 271.9h3.5zM243.1 271.9h4.4z"/>
<path d="M243.1 271.9l5.9 .1zM241.9 272h7.1z"/>
<path d="M241.9 272h7.7zM241.1 272h8.5z"/>
<path d="M241.1 272l9.9 .1zM239.8 272.1h11.2z"/>
<path d="M239.8 272.1l11.8 .1zM239.1 272.2h12.5z"/>
<path d="M239.1 272.2l13.9 .2-1.4-.2zM237.8 272.4l1.3-.2 13.9 .2z"/>
<path d="M237.8 272.4l15.5 .1zM237.4 272.5h15.9z"/>
<path d="M249 272.5h4.6zM249 272.5h4.6z"/>
<path d="M237.4 272.5h11.6zM237.1 272.5h10.1z"/>
<path d="M237.1 272.5h10.1zM237.1 272.5h9.9z"/>
<path d="M237.1 272.5h9.9zM237.1 272.5h9.9z"/>
<path d="M251 272.5l3.3 .1zM251 272.5l3.3 .1z"/>
<path d="M237.1 272.5h9.9zM237.1 272.5l7.9 .1z"/>
<path d="M252.9 272.6l2.1 .1zM252.9 272.6l2.1 .1z"/>
<path d="M253.9 272.7l1.6 .1zM253.9 272.7l1.6 .1z"/>
<path d="M254.9 272.8h.6zM255 272.8l1.9 .3z"/>
<path d="M237.1 272.6l5.9 .2 2-.2zM237.1 272.6l5.9 .2h-5.9z"/>
<path d="M237.1 272.8l3.9 .3 2-.3zM237.1 272.8l3.9 .3h-3.9z"/>
<path d="M237.1 273.1v.4h2zM237.1 273.5h2l-2 .5z"/>
</g>
<g fill="#007239" stroke="#007239" stroke-width=".3">
<path d="M248.7 264.5h3z"/>
<path d="M248.7 265.1h9.9z"/>
<path d="M238.8 265.7l1.9-.3z"/>
<path d="M254.7 265.7h3.9v.4z"/>
<path d="M248.7 264.5h4zM248.2 264.5h4.5z"/>
<path d="M248.2 264.5h5.7zM246.7 264.5h7.2z"/>
<path d="M246.7 264.5l8 .1zM246.2 264.6h8.5z"/>
<path d="M246.2 264.6l9.7 .1zM244.7 264.7h11.2z"/>
<path d="M244.7 264.7l12 .1zM244.2 264.8h12.5z"/>
<path d="M244.2 264.8l13.7 .2-1.2-.2zM242.8 265l1.4-.2 13.7 .2z"/>
<path d="M242.8 265h15.5zM242.4 265h15.9z"/>
<path d="M242.4 265h4.4zM242.2 265.1h2.6z"/>
<path d="M246.8 265l11.8 .1zM246.8 265l11.8 .1zM248.7 265.1h9.9z"/>
<path d="M242.2 265.1h2.6zM241.4 265.2h1.4z"/>
<path d="M248.8 265.1l9.8 .1zM248.8 265.1l9.8 .1z"/>
<path d="M241.4 265.2h1.4zM240.8 265.3h1z"/>
<path d="M240.8 265.3h1zM240.3 265.4h.5z"/>
<path d="M250.8 265.2l7.8 .2v-.2zM250.8 265.2l7.8 .2h-5.8z"/>
<path d="M240.3 265.4h.5zM240.2 265.4h.5z"/>
<path d="M252.8 265.4l5.8 .3v-.3zM252.8 265.4l5.8 .3h-3.9z"/>
<path d="M254.7 265.7l2 .4h1.9zM256.7 266.1h1.9v.5z"/>
</g>
<g font-size="6.4">
<text x="279.6" y="270.9">ESQUEMA FUNCIONAL</text>
<text x="301.6" y="276.9">T.C.F.P.</text>
<text x="294" y="282.9">COLUMNA C6</text>
</g>
<g font-size="4.2">
<text x="80.8" y="160.3">h4/14-D</text>
<text x="144.8" y="161.4">h4/19-D</text>
</g>
<g font-size="4">
<text x="23.5" y="9.3">1</text>
<text x="38.5" y="9.3">2</text>
<text x="53.5" y="9.3">3</text>
<text x="68.5" y="9.3">4</text>
<text x="83.5" y="9.3">5</text>
<text x="98.5" y="9.3">6</text>
<text x="113.5" y="9.3">7</text>
<text x="128.5" y="9.3">8</text>
<text x="143.5" y="9.3">9</text>
<text x="157" y="9.3">10</text>
<text x="172" y="9.3">11</text>
<text x="187" y="9.3">12</text>
<text x="202" y="9.3">13</text>
<text x="217" y="9.3">14</text>
<text x="232" y="9.3">15</text>
<text x="247" y="9.3">16</text>
<text x="262" y="9.3">17</text>
<text x="277" y="9.3">18</text>
<text x="292" y="9.3">19</text>
<text x="307" y="9.3">20</text>
<text x="322" y="9.3">21</text>
<text x="337" y="9.3">22</text>
<text x="352" y="9.3">23</text>
<text x="367" y="9.3">24</text>
<text x="382" y="9.3">25</text>
<text x="14.1" y="26.6">A</text>
<text x="13.1" y="56.5">B</text>
<text x="13.1" y="86.5">C</text>
<text x="13.6" y="116.6">D</text>
<text x="13.9" y="146.5">E</text>
<text x="14.1" y="176.5">F</text>
<text x="13.6" y="206.6">G</text>
<text x="13.4" y="236.5">H</text>
<text x="15.5" y="266.5">I</text>
</g>
<g font-size="3.9">
<text x="26.3" y="15.3">h5/23-C</text>
<text x="46.2" y="13">(5-12)</text>
<text x="26.3" y="22.8">h5/23-C</text>
<text x="46.2" y="20.5">(5-11)</text>
<text x="58.9" y="110.7">-XC61</text>
<text x="122" y="110.9">-XC62</text>
<text x="57.6" y="121.3">-F-11</text>
<text x="60.2" y="125.9">2A</text>
<text x="120.7" y="121.3">-F-12</text>
<text x="123.8" y="125.9">2A</text>
<text x="63.3" y="135.8">(8-1)</text>
<text x="81.3" y="133.5">-LI11</text>
<text x="126.3" y="135.8">(8-4)</text>
<text x="144.3" y="133.5">-LI12</text>
<text x="62.9" y="160.6">(8-2)</text>
<text x="126.5" y="160.6">(8-5)</text>
<text x="88.7" y="182.2">-K11</text>
<text x="151.8" y="182.2">-K12</text>
<text x="89.3" y="186.7">4-G</text>
<text x="153.2" y="186.7">8-G</text>
<text x="58.7" y="200">-K11</text>
<text x="121.8" y="200">-K12</text>
<text x="92.9" y="206.1">(8-3)</text>
<text x="156.5" y="206.1">(8-6)</text>
<text x="83" y="221.1">h4/14-C</text>
<text x="103.9" y="219.3">-VE-11</text>
<text x="146.6" y="221.1">h4/19-C</text>
<text x="167" y="219.3">-VE-12</text>
<text x="83" y="225.3">h4/14-C</text>
<text x="146.6" y="225.3">h4/19-C</text>
<text x="83" y="229.5">h4/15-C</text>
<text x="83" y="233.7">6-F</text>
<text x="146.6" y="229.5">h4/20-C</text>
<text x="146.6" y="233.6">10-F</text>
<text x="46.2" y="244">(N)</text>
<text x="55.5" y="244.3">(N)-XC61</text>
<text x="88.9" y="244.5">-XC61</text>
<text x="122" y="244.5">-XC62</text>
<text x="152" y="244.5">-XC62</text>
<text x="26" y="246.3">h7/25-H</text>
</g>
<g font-size="3.5">
<text x="68.9" y="253.5">PASO 11 - COL.C6/1</text>
<text x="132.5" y="253.5">PASO 12 - COL.C6/2</text>
</g>
<g font-size="3.1">
<text x="67.6" y="114.5">1</text>
<text x="69.9" y="118.2" transform="rotate(-90 69.9 118.2)">1</text>
<text x="131.2" y="114.6">1</text>
<text x="133.5" y="118.2" transform="rotate(-90 133.5 118.2)">1</text>
<text x="69.9" y="132" transform="rotate(-90 69.9 132)">2</text>
<text x="133.5" y="132" transform="rotate(-90 133.5 132)">2</text>
<text x="82.1" y="140.2">S1</text>
<text x="145.7" y="140.2">S1</text>
<text x="81.9" y="147.9">S2</text>
<text x="145.5" y="147.9">S2</text>
<text x="99.9" y="178.1" transform="rotate(-90 99.9 178.1)">13</text>
<text x="163.5" y="178.1" transform="rotate(-90 163.5 178.1)">13</text>
<text x="99.9" y="190.5" transform="rotate(-90 99.9 190.5)">14</text>
<text x="163.5" y="190.5" transform="rotate(-90 163.5 190.5)">14</text>
<text x="69.9" y="200.2" transform="rotate(-90 69.9 200.2)">A1</text>
<text x="133.5" y="200.2" transform="rotate(-90 133.5 200.2)">A1</text>
<text x="69.9" y="212" transform="rotate(-90 69.9 212)">A2</text>
<text x="133.5" y="212" transform="rotate(-90 133.5 212)">A2</text>
<text x="67.2" y="248.3">2</text>
<text x="97.1" y="248.3">3</text>
<text x="130.7" y="248.3">2</text>
<text x="160.7" y="248.3">3</text>
</g>
<g font-size="2.8">
<text x="373.4" y="271">4656-01-E-FU01</text>
<text x="380.3" y="282.7">8 / 8</text>
</g>
<g font-size="2.5">
<text x="364.5" y="268">DOC. : .</text>
<text x="364.4" y="275.6">REV. : A</text>
<text x="364.1" y="282.6">HOJA:</text>
</g>
<g font-size="2.3">
<text x="68.5" y="221.1">1</text>
<text x="80.5" y="221.1">2</text>
<text x="132" y="221.1">1</text>
<text x="144.1" y="221.1">2</text>
<text x="68.5" y="225.3">3</text>
<text x="80.5" y="225.3">4</text>
<text x="100" y="225.6">1~</text>
<text x="100.1" y="222.9">M</text>
<text x="132" y="225.3">3</text>
<text x="144.1" y="225.3">4</text>
<text x="163.6" y="225.6">1~</text>
<text x="163.7" y="222.9">M</text>
<text x="66.9" y="233.7">13</text>
<text x="68.5" y="229.5">5</text>
<text x="78.9" y="233.7">14</text>
<text x="80.5" y="229.5">6</text>
<text x="130.5" y="233.6">13</text>
<text x="132" y="229.5">5</text>
<text x="142.5" y="233.6">14</text>
<text x="144.1" y="229.5">6</text>
</g>
<g font-size="1.9">
<text x="100.3" y="219.1" transform="rotate(-90 100.3 219.1)">1</text>
<text x="163.9" y="219.1" transform="rotate(-90 163.9 219.1)">1</text>
<text x="100.4" y="229.3" transform="rotate(-90 100.4 229.3)">2</text>
<text x="164" y="229.3" transform="rotate(-90 164 229.3)">2</text>
</g>
</svg>
